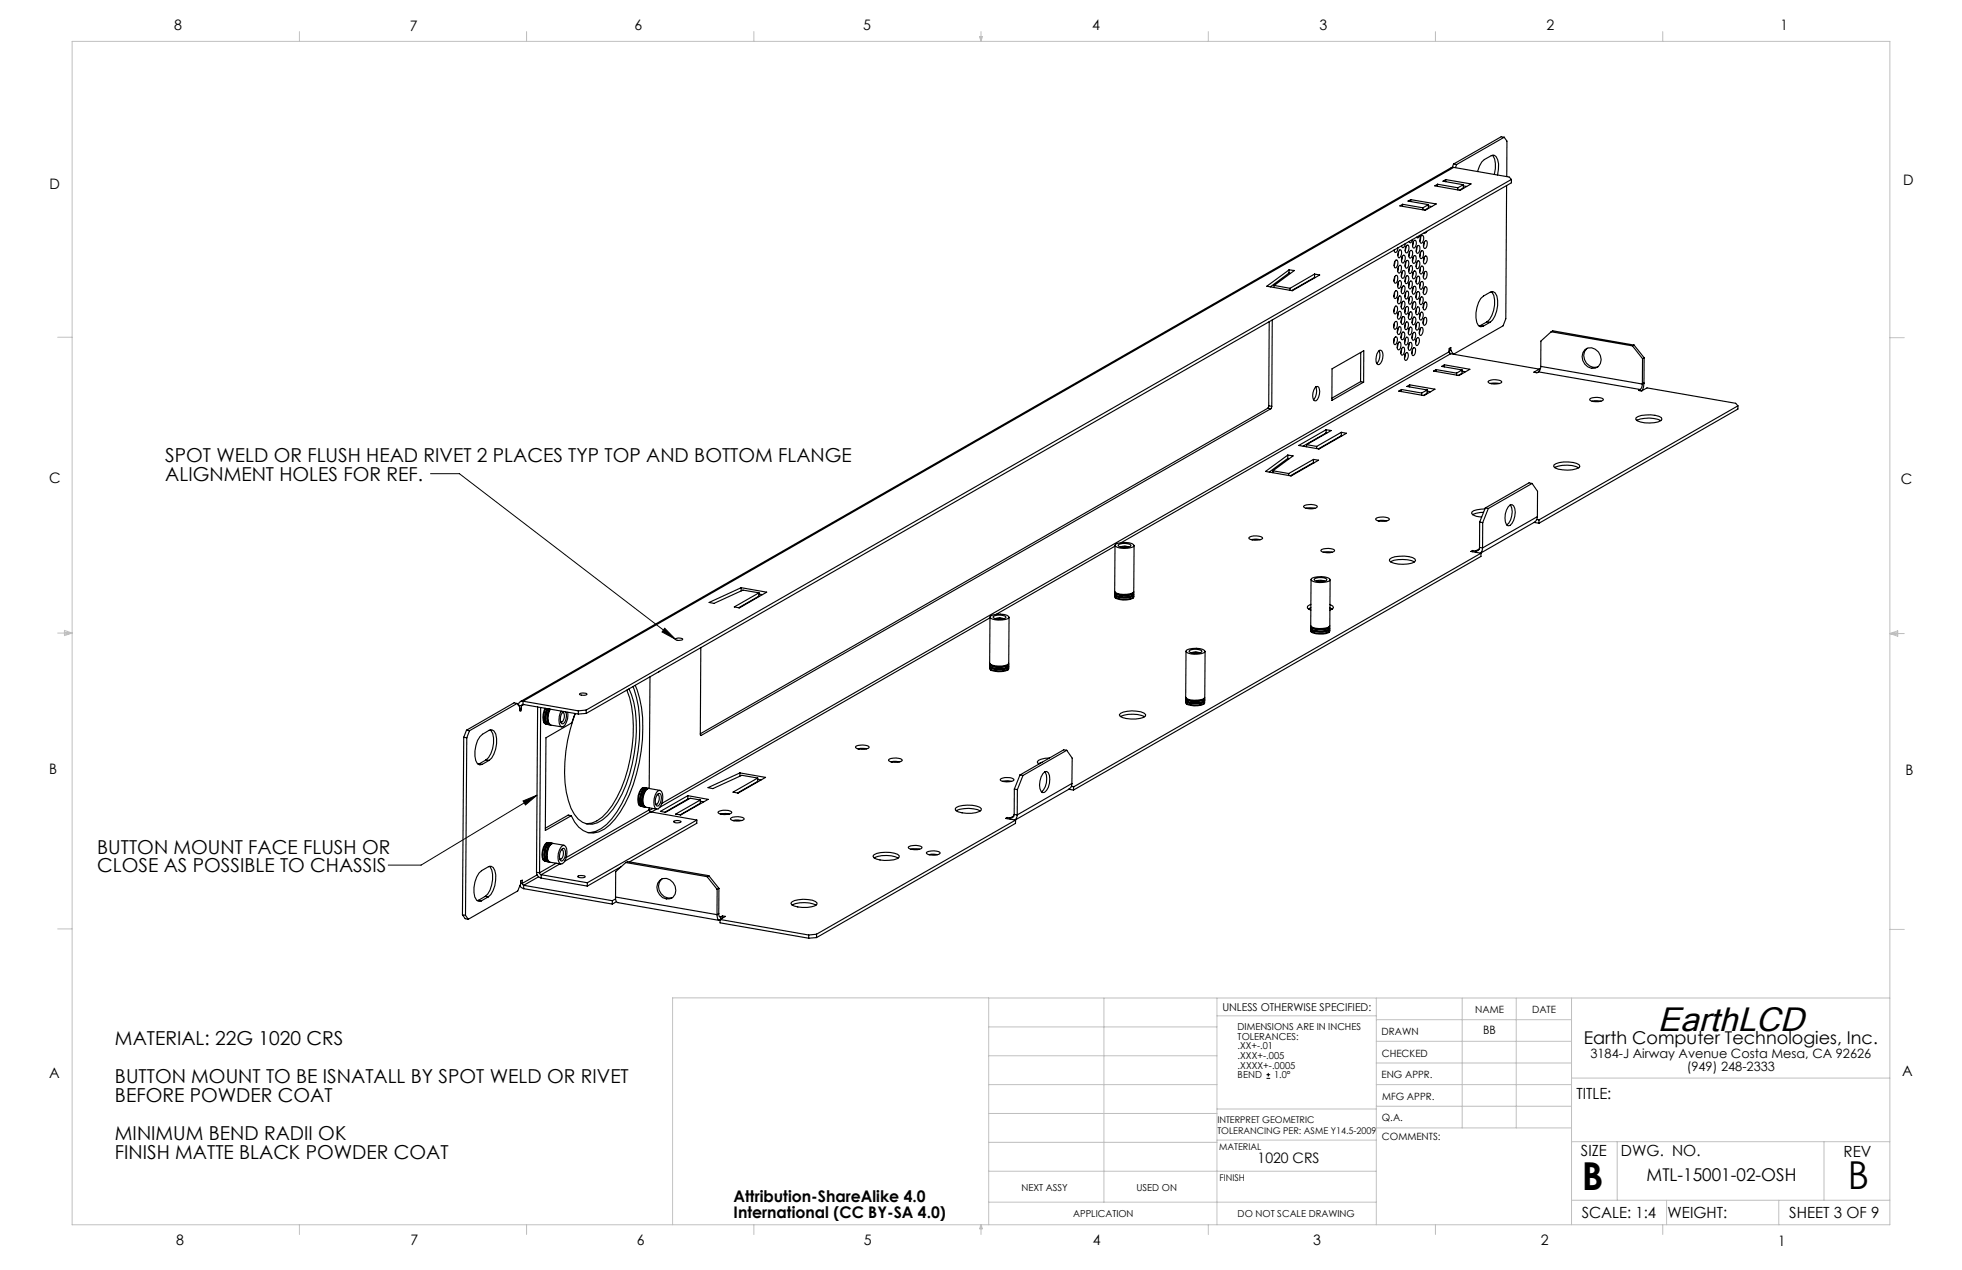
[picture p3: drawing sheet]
<svg xmlns="http://www.w3.org/2000/svg" width="432mm" height="279mm" viewBox="0 0 432 279" stroke-linecap="round" stroke-linejoin="round" font-family="sans-serif">
<path d="M94.8 104.2h6.3l47.5 36.4M146.3 138.2l2.3 2.4-2.9-1.6zM115.1 176.2l3.1-1.3-2.6 2.2zM118.2 174.9l-25.5 15.4h-7.3M278.7 237.2h.8M278.7 236.4h.8M279.1 236v.9" fill="none" stroke="#000" stroke-width=".22"/>
<g fill="none" stroke="#c0c0c0" stroke-width=".22">
<path d="M15.9 9.1h400v260.4h-400zM65.9 6.9v2.2M115.9 6.9v2.2M165.9 6.9v2.2M215.6 8h.6l-.3 1.1zM215.7 8l.2 1.1M215.9 6.9v2.2M216 8l-.1 1.1M265.9 6.9v2.2M315.9 6.9v2.2M365.9 6.9v2.2M12.7 74.2h3.2"/>
<path d="M415.9 74.3h3.2M12.7 139.3h3.2M14.2 139.1l1.7 .2M14.2 138.7l1.7 .6-1.7 .5zM15.9 139.3l-1.7 .3M415.9 139.4h3.2M415.9 139.4l1.8-.6v1.2zM415.9 139.4l1.8 .3M417.7 139.2l-1.8 .2M12.7 204.4h3.2M217.6 219.5h-69.6v50M243 219.6v44.9"/>
<path d="M267.8 219.6v49.9M302.9 219.6v49.9M321.8 219.6v28.5M333.7 219.6v28.5M345.9 219.6v49.9M415.9 204.5h3.2M415.9 219.6h-198.3v49.9M217.6 238.6h50.2M217.6 232.3h50.2M217.6 225.9h50.2M267.8 223.5h35.1M302.9 233.9h43"/>
<path d="M302.9 229.1h43M302.9 224.3h43M302.9 238.6h43M345.9 237.2h70M217.6 257.7h85.3M217.6 251.3h50.2M217.6 245h50.2M267.8 250.8h35.1M267.8 244h35.1M302.9 248.1h43M302.9 243.4h43M345.9 251.2h70"/>
<path d="M355.9 251.2v12.9M401.4 251.2v12.9M65.9 269.5v2.1M115.9 269.5v2.1M165.9 269.5v2.1M215.9 269.5v2.1M215.9 269.5l.3 .8h-.6zM217.6 264.5h85.3M265.9 269.5v2.1M315.9 269.5v2.1M345.9 264.1h70M365.9 269.5v2.1"/>
<path d="M366.8 264.1v5.4M391.5 264.1v5.4"/>
</g>
<path d="M146.3 138.2l2.3 2.4-2.9-1.6zM115.1 176.2l3.1-1.3-2.6 2.2z" fill="#000"/>
<g fill="none" stroke="#000" stroke-width=".25">
<path d="M318.2 39.5l5.5 1-2.4 1.4-5.5-1 .6-.4M318.2 39.5l-.6 .4 4.5 .7M318.2 39.5v.5M319.9 36.1l.7 .1M319.9 36.1l-.3 .7M319.9 36.8l-.5 .1-204.9 117.4M319.9 36.8l-204.8 117.5M319.9 36.8l12.2 2.1 .5 .6M320.6 36.2l-.3 .7M325.2 37.7a4.3 4.3 0 0 1 3.6-3.6 2.79 2.79 0 0 1 1 3.1l-.2 1.3M328.4 34.1a4.8 4.8 0 0 1 .5 4.3M331 30.2l-10.4 6"/>
<path d="M331 30.2l.6 .8v7.8M331 30.2l-.6-.1-10.5 6M332.6 39.5l-203.6 116.7M332.6 39.5v.7l-203.6 116.8M283.7 59.4l-4.9 3.6 5.6 1 6-3.5-1.1-.2M283.7 59.4l1.2 .1-4.5 3.3M283.7 59.4v.7M306.9 55l-.1 .1M307 57.5l-.2 1M307.1 57.4l.3-.2a1.21 1.21 0 0 1-.3 1.7l-.3-.6zM307.7 54.5l-.1 .3a.71 .71 0 0 1-.5 .8l-.3-.6M307.8 58.7l-.2 .9"/>
<path d="M307.8 55.3l-.2 .9M307.9 58.5l.3-.2a1.21 1.21 0 0 1-.3 1.8 1.18 1.18 0 0 1 0-1.6zM307.9 55.1l.3-.1a1.21 1.21 0 0 1-.3 1.7l-.3-.6zM308.6 56.5l-.2 .9M308.6 59.9l-.2 .9M308.7 56.3l.3-.2a1.14 1.14 0 0 1-.3 1.8l-.3-.7zM308.7 44.9l4.5 .8M308.7 44.9v.5M308.8 59.5h.2a1.18 1.18 0 0 1-.4 1.7l-.2-.6 .1-.7zM309.3 53.6l-.4 .9-.3-.1-.1-.3M309.4 57.6l-.2 1M309.4 54.3l-.2 .9"/>
<path d="M309.5 57.5l.3-.2a1.21 1.21 0 0 1-.3 1.7 1.18 1.18 0 0 1 0-1.5zM309.7 53.9h.1a1.16 1.16 0 0 1-.3 1.7l-.2-.3v-.6zM310.2 55.4l-.1 .9M310.2 58.8l-.2 .9M310.3 55.2l.3-.1a1.14 1.14 0 0 1-.3 1.7l-.2-.6zM310.4 58.5l.2-.1a1.21 1.21 0 0 1-.3 1.8l-.2-.3v-.7zM310.5 43.9l5.6 1-2.4 1.3-5.6-.9 .6-.4M310.5 43.9l-.6 .3 4.5 .8M310.5 43.9v.4M310.9 52.7a.7 .7 0 0 1-.6 .7l-.2-.3M311 59.9l-.2 1M311 56.6l-.1 .9"/>
<path d="M311 53.2l-.1 .9M311.1 59.8l.3-.2a1.17 1.17 0 0 1-.3 1.7l-.3-.6zM311.1 53l.4-.2a1.18 1.18 0 0 1-.4 1.8l-.2-.7zM311.3 56.2h.1a1.21 1.21 0 0 1-.3 1.8 1.22 1.22 0 0 1 .2-1.8zM311.8 54.4l-.1 .9M311.8 57.7l-.2 .9M311.9 54.2l.3-.2a1.14 1.14 0 0 1-.3 1.7 1.31 1.31 0 0 1 0-1.5zM312.1 57.4h.1a1.21 1.21 0 0 1-.3 1.7l-.2-.3v-.7zM312.5 51.8l-.4 .5-.4-.1M312.6 58.9l-.1 .9M312.6 55.5l-.1 .9M312.7 52.1l-.2 1"/>
<path d="M312.7 58.7l.3-.2a1.17 1.17 0 0 1-.3 1.8 1.36 1.36 0 0 1 0-1.6zM312.7 52l.2-.2a.97 .97 0 0 1 .5 .9 .97 .97 0 0 1-.7 .8l-.2-.6zM312.9 55.2l.2-.1a1.21 1.21 0 0 1-.4 1.8l-.2-.3v-.7zM313.2 45.7v.5M313.4 53.3l-.1 .9M313.4 56.7l-.1 .9M313.5 59.9l.3-.2a1.18 1.18 0 0 1-.3 1.7l-.3-.6zM313.5 56.5l.4-.2a1.21 1.21 0 0 1-.4 1.8l-.2-.7zM313.5 53.1l.4-.2a1.24 1.24 0 0 1-.4 1.8 1.18 1.18 0 0 1 0-1.6zM314 50.9l-.3 .4-.3-.1M314.4 45l-1.2 .7M314.4 45v.8l-.9 .4"/>
<path d="M314.4 45.3l.7 .1M316.4 40.5l4.5 .8M316.4 40.5v.5M320.9 41.3l-.1 .5M322.1 40.6l-1.2 .7M322.1 40.6v.7l-.9 .5M322.1 40.9l.7 .1M331.6 40.8l-.2 29.3-.6 1.6-10.9 6.2-.6-.8M279.3 70.8l-.1 18.5M280 70.4l-.1 19M280.4 62.8l3.5 .6M280.4 62.8v.5"/>
<path d="M283.7 60.1l-4.1 3M283.7 60.1h.3M283.9 63.4v.5M289.3 60.3l-5.4 3.1M289.3 60.3v.7M289.3 61l-5 2.9M289.3 61l.2 .1M299.5 77.5l-.1 6.5M303.3 77.4l.6-.4a2.21 2.21 0 0 1-.3 3.2h-.3a2.33 2.33 0 0 1 0-2.8zM303.5 77.2a2.72 2.72 0 0 1-.5 2.8M306.8 74.4l-.1 1M306.9 71l-.2 1"/>
<path d="M306.9 64.3l-.1 .9M306.9 67.7l-.2 .9M307 74.3l.3-.2a1.14 1.14 0 0 1-.3 1.7l-.3-.6zM307 60.9l-.2 .9M307 70.9l.3-.2a1.24 1.24 0 0 1-.3 1.8l-.3-.7zM307.2 67.3h.1a1.21 1.21 0 0 1-.3 1.8l-.2-.3v-.7zM307.2 60.6h.2a1.18 1.18 0 0 1-.4 1.7l-.2-.6 .1-.7zM307.2 64h.1a1.14 1.14 0 0 1-.3 1.7 1.29 1.29 0 0 1 .2-1.7zM307.7 75.6l-.2 .9M307.7 68.8l-.1 .9M307.7 72.2l-.2 .9M307.7 65.5l-.1 .9"/>
<path d="M307.8 62.1l-.2 .9M307.8 72l.3-.1a1.18 1.18 0 0 1-.3 1.7l-.3-.6zM307.8 68.7l.3-.2a1.17 1.17 0 0 1-.3 1.7 1.36 1.36 0 0 1 0-1.5zM307.9 75.2h.2a1.21 1.21 0 0 1-.3 1.8 1.22 1.22 0 0 1 .1-1.8zM308 65.1h.2a1.21 1.21 0 0 1-.4 1.8l-.2-.4v-.6zM308 61.7h.2a1.18 1.18 0 0 1-.4 1.8l-.2-.7 .1-.6zM308.5 73.4l-.2 .9M308.5 76.8l-.2 .9M308.5 70l-.2 .9M308.5 63.3l-.1 .8M308.5 66.6l-.1 .9M308.6 73.2l.3-.2a1.14 1.14 0 0 1-.3 1.8 1.31 1.31 0 0 1 0-1.6z"/>
<path d="M308.6 69.8l.3-.2a1.16 1.16 0 0 1-.3 1.8l-.3-.6zM308.6 66.4l.4-.1a1.21 1.21 0 0 1-.4 1.7l-.2-.6zM308.7 76.4h.2a1.21 1.21 0 0 1-.4 1.7l-.2-.3v-.6zM308.8 62.9h.2a1.24 1.24 0 0 1-.4 1.7 1.29 1.29 0 0 1 .2-1.7zM309.2 77.9l-.1 .9M309.3 74.5l-.2 1M309.3 67.8l-.1 .9M309.3 71.2l-.2 .9M309.4 77.8l.3-.3a1.17 1.17 0 0 1-.3 1.8 1.31 1.31 0 0 1 0-1.5zM309.4 61l-.2 .9M309.4 64.4l-.2 .9M309.4 71l.3-.2a1.18 1.18 0 0 1-.3 1.7l-.3-.6z"/>
<path d="M309.4 67.6l.3-.2a1.19 1.19 0 0 1-.3 1.7 1.29 1.29 0 0 1 0-1.5zM309.5 60.9l.3-.3a1.17 1.17 0 0 1-.3 1.8l-.3-.6zM309.5 64.2l.3-.2a1.21 1.21 0 0 1-.4 1.8l-.2-.6zM309.5 74.2h.2a1.21 1.21 0 0 1-.3 1.7 1.22 1.22 0 0 1 .1-1.7zM310.1 72.3l-.1 .9M310.1 75.7l-.2 .9M310.1 65.5l-.1 1M310.1 68.9l-.1 1M310.2 75.5l.3-.2a1.21 1.21 0 0 1-.3 1.8l-.3-.7zM310.2 62.2l-.2 .9M310.2 72.1l.3-.1a1.21 1.21 0 0 1-.3 1.7 1.31 1.31 0 0 1 0-1.6zM310.2 65.4l.4-.2a1.13 1.13 0 0 1-.4 1.7l-.2-.6z"/>
<path d="M310.3 62l.3-.2a1.24 1.24 0 0 1-.3 1.8l-.3-.7zM310.4 68.6h.2a1.18 1.18 0 0 1-.4 1.7l-.2-.6 .1-.7zM310.9 76.8l-.2 1M310.9 73.4l-.2 1M310.9 66.7l-.1 .9M310.9 70.1l-.1 .9M311 76.7l.3-.2a1.24 1.24 0 0 1-.3 1.7 1.36 1.36 0 0 1 0-1.5zM311 63.3l-.2 .9M311 69.9l.2-.2a.97 .97 0 0 1 .4 1 .97 .97 0 0 1-.6 .8l-.2-.7zM311 66.5l.4-.1a1.21 1.21 0 0 1-.4 1.7 1.18 1.18 0 0 1 0-1.6zM311.1 63.1l.3-.1a1.21 1.21 0 0 1-.4 1.7l-.2-.6zM311.1 73.1h.2a1.21 1.21 0 0 1-.3 1.8l-.2-.4v-.6z"/>
<path d="M311.7 71.2l-.1 .9M311.7 74.6l-.2 .9M311.7 64.5l-.1 .9M311.7 67.9l-.1 .9M311.8 74.4l.3-.1a1.21 1.21 0 0 1-.3 1.7l-.3-.6zM311.8 61.1l-.2 .9M311.9 64.3l.3-.2a1.14 1.14 0 0 1-.3 1.8l-.3-.7zM312 70.9h.1a1.24 1.24 0 0 1-.3 1.7 1.19 1.19 0 0 1 .2-1.7zM312 67.5h.2a1.18 1.18 0 0 1-.4 1.8l-.2-.7 .1-.7zM312 60.8l.2-.1a1.24 1.24 0 0 1-.3 1.8l-.3-.6 .1-.7zM312.5 69l-.1 .9M312.5 72.4l-.2 .9"/>
<path d="M312.6 65.7l-.2 .9M312.6 62.3l-.2 .9M312.6 68.9l.3-.2a1.17 1.17 0 0 1-.3 1.7l-.2-.6zM312.6 72.2l.3-.2a1.21 1.21 0 0 1-.3 1.8l-.3-.6zM312.7 62.1l.3-.2a1.18 1.18 0 0 1-.3 1.7l-.3-.6zM312.8 65.3h.2a1.21 1.21 0 0 1-.3 1.7 1.22 1.22 0 0 1 .1-1.7zM313.3 70.2l-.1 .9M313.4 63.4l-.2 .9M313.4 66.8l-.2 .9M313.4 60l-.2 1M313.4 70l.4-.2a1.24 1.24 0 0 1-.4 1.8l-.2-.7zM313.5 63.3l.2-.2a.98 .98 0 0 1-.2 1.7 1.31 1.31 0 0 1 0-1.5z"/>
<path d="M313.6 66.5l.2-.1a1.21 1.21 0 0 1-.4 1.8l-.2-.3v-.7zM318.9 77.4l.4 .4M318.9 77l.4 .1M318.9 77.4l.3 .4M318.9 77.4l-173.2 99.3M319.3 77.8l19.5 3.4M319.3 77.8l-72.5 41.6M319.3 77.1v-.7l-.4 .3v.7M325.8 71.6l.6 .2M325.8 71.6l-.3 .2M327.3 70.8l.6 .1M327.3 70.8l-1.5 .8"/>
<path d="M327.9 70.9a6.1 6.1 0 0 0 1.5-5.8l-.4-.7-.5-.3a4.4 4.4 0 0 0-3.5 3.5 5.1 5.1 0 0 0 .4 4l.5 .3 .5-.1M327.9 70.9l-1.5 .9M328.2 64.2a5 5 0 0 1 .1 5.2l-.5 .9-.5 .5M341.4 73l-2.3 2v5.6M341.4 73l17.9 3.1M341.4 73l.3-.2 17.9 3.1M348.8 76.9a2.4 2.4 0 0 1 2.8 .3 2.4 2.4 0 0 1 .6 2.8 2.09 2.09 0 0 1-2.2 1 2.09 2.09 0 0 1-1.7-1.7l-.1-.9 .2-.8zM349.3 76.6a2.46 2.46 0 0 0-.4 3 2.46 2.46 0 0 0 2.7 1.1M359.3 76.1l2.2 2.8M359.6 75.9l-.3 .2M359.6 75.9l2.2 2.8M361.5 78.9v5.6"/>
<path d="M361.8 78.7l-.3 .2M361.8 78.7v5.6M279 89.8l.7 .1M279 89.8l-124.9 71.6M279.2 89.3l-.2 .5M279.2 89.3l.7 .1M279.7 89.9l-125.4 71.9M279.9 89.4l-.2 .5M287.5 97.8l2.3 .4M287.5 97.8v.5M289.6 85.1a2.94 2.94 0 0 1-.5 2.8M289.7 85.1l.3-.1a2.3 2.3 0 0 1-.3 3.2h-.3a1.81 1.81 0 0 1-.3-2.4z"/>
<path d="M289.8 98.2v.5M291.9 94.5l-6.1 3.5 4.5 .8 6-3.5-1.1-.2M291.9 94.5l1.1 .2-5.5 3.1M291.9 94.5v.8M291.9 95.3l-5.1 2.8M291.9 95.3h.1M293.2 81.1l6.9-3.9v6.9l-7 4zM295.2 95.1l-5.4 3.1M295.2 95.1v.7M295.2 95.8l-5 2.9M295.2 95.8h.1M299.4 84l.7 .1"/>
<path d="M299.4 84l-6.3 3.6M308.4 85.7l4.5 .8M308.4 85.7v.4M310.2 84.7l5.6 .9-2.4 1.4-5.6-1 .6-.3M310.2 84.7l-.6 .3 4.5 .8M310.2 84.7v.4M312.9 86.5v.4M314.1 85.8l-1.2 .7M314.1 85.8v.7l-.8 .5M314.1 86l.8 .2M316.1 81.3l4.5 .8M316.1 81.3v.4"/>
<path d="M317.9 80.3l5.6 .9-2.4 1.4-5.6-1 .6-.3M317.9 80.3l-.6 .3 4.5 .8M317.9 80.3v.4M320.6 82.1v.4M321.8 81.4l-1.2 .7M321.8 81.4v.7l-.9 .5M321.8 81.7l.7 .1M327.5 84a2.81 2.81 0 0 1 2.9-.1l.1 .2a3 3 0 0 1-2.9 0zM328 84.4h2M338.6 81.8l22.4 3.9M338.8 81.2l-1.2 .7 .6 .1 .4-.2M338.8 81.2v.5"/>
<path d="M339.1 80.6l-.2 .8-.3 .4M339.1 80.6l22.4 3.9M349.8 87.8a3 3 0 0 1 3 0l.1 .1a2.86 2.86 0 0 1-3 .1zM350.4 88.3h2M360 91.9a6.4 6.4 0 0 1 5.6 0l.2 .3a2.93 2.93 0 0 1-2.8 .9 4.2 4.2 0 0 1-3-.8zM360.2 92.5a6.8 6.8 0 0 1 5.3 0M361 85.7l-.4 .2 .7 .1 1.2-.7 19.5 3.4 .5 .6M361 85.7v.3M361.5 84.5l-.2 .7-.3 .5M361.8 84.3l-.1 1-.3 .7M361.8 84.3l-.3 .2M382.5 89.3l-43.8 25.1"/>
<path d="M382.5 89.3v.7l-43.8 25.1M245.4 119.9a4.2 4.2 0 0 1 4.1-.1l.1 .3a4.1 4.1 0 0 1-4.1 .1zM245.4 120l-.1 10.1a3.6 3.6 0 0 0 4 .4l.2-.3 .1-10.2M246.1 119.9a2.49 2.49 0 0 1 2.8 .2 2.51 2.51 0 0 1-2.8-.2zM275 118.1a3.4 3.4 0 0 1 2.8 .2l.1 .1a3.1 3.1 0 0 1-3 .1zM275.4 118.7l1.1-.1 .9 .1M280.1 103.6l3.5 .6M280.1 103.6v.4M283.4 100.1l-4.9 3.6 5.7 1 6-3.5-1.1-.1M283.4 100.1l1.2 .2-4.5 3.3M283.4 100.1v.8M283.4 100.9l-4.1 3"/>
<path d="M283.4 100.9h.4M283.6 104.2v.4M286.9 111.4a3.1 3.1 0 0 1 3-.1v.2a2.77 2.77 0 0 1-3 .1zM287.4 111.8h2M289.1 101.1l-5.5 3.1M289.1 101.1v.7M289.1 101.8l-5.1 2.9M289.1 101.8h.1M302.9 114l1.5-.3a1.28 1.28 0 0 1 1.4 .6 2.86 2.86 0 0 1-3 0zM303.3 114.6h2M325.6 114.9l.7 .1M325.6 114.9v5.5"/>
<path d="M326.3 115v5.5M326.5 112.7l-1.7 .2-.7 .3M326.8 112a4.5 4.5 0 0 0-2.9 .7v.3a3.1 3.1 0 0 0 2.2 .8M326.9 111.8l-1.3 3.1M326.9 111.8l.7 .1M327.6 111.9l-1.3 3.1M331.9 111.5l.5-.4 .4-.1a2.29 2.29 0 0 1 .6 2.6 2.08 2.08 0 0 1-1.5 2.1 2.38 2.38 0 0 1-.6-2.6zM332.4 111.1a3.8 3.8 0 0 1-.8 4.4M337.2 106.4l-9.6 5.5M337.2 106.4l1.2 1.7-.1 5.6M337.2 106.4l-.7-.2-9.6 5.6M337.6 114.9l1.1 .2"/>
<path d="M338.2 114.3l.5 .1M338.3 113.7l-.2 .8-.4 .4-101.4 58.2M338.3 113.7l-12 6.8M338.7 114.4v.7M342 102.3a6 6 0 0 1 5.5-.1l.2 .4a3.2 3.2 0 0 1-2.7 .8 4 4 0 0 1-3.1-.7zM342.2 102.9a6.7 6.7 0 0 1 5.3 0M163.1 129.3l-7 3.2 1 .3 6.4-3 3.5 .6M163.1 129.3l5.6 1-6 3.4-1.1-.2 5.4-3.1M163.1 129.3v.7M167 130.4v.8l-4.4 2.5M167 130.7l.8 .1M217.9 135.7a4.1 4.1 0 0 1 4.1-.1l.1 .3a4.2 4.2 0 0 1-4.1 .1z"/>
<path d="M217.9 135.7l-.1 10.2a3.6 3.6 0 0 0 4 .3l.2-.2 .1-10.2M217.9 135.9l-72.7 41.7M218.5 135.7a2.49 2.49 0 0 1 2.9 .1 2.49 2.49 0 0 1-2.9-.1zM219.1 136.1l1-.2 .8 .2M245.3 130.3v.3a3.7 3.7 0 0 0 4 .4l.2-.3v-.3M245.3 130.8v.4a3.7 3.7 0 0 0 4 .3l.2-.3v-.4M245.3 131.2v.1a1.81 1.81 0 0 0 1.9 .7 2.8 2.8 0 0 0 2.3-.6v-.2M245.4 130.2v.3a4.1 4.1 0 0 0 4.1-.1v-.2M245.4 130.7l-.1 .1a1.87 1.87 0 0 0 1.9 .7 2.99 2.99 0 0 0 2.3-.6v-.2M245.4 120.2l-26.1 14.9M245.4 130.3a3.6 3.6 0 0 0 4 .1M245.4 130.8a3.6 3.6 0 0 0 3.8 .4l.2-.4"/>
<path d="M245.5 131.4v.2M246.6 120.3l.6-.1 1.2 .1M249.3 131.4v.3M288.5 137.8v.5a4.6 4.6 0 0 0 3.9 .2l.3-.3v-.3M288.5 138.3v.3a1.83 1.83 0 0 0 1.8 .7 2.63 2.63 0 0 0 2.4-.6v-.3M288.5 138.7v.1a1.74 1.74 0 0 0 1.8 .7 2.67 2.67 0 0 0 2.4-.6l-.1-.2M288.5 137.7v.3a4.6 4.6 0 0 0 3.9 .1l.2-.3M288.5 138.3a1.74 1.74 0 0 0 1.8 .7 2.84 2.84 0 0 0 2.3-.6v-.1M288.5 133l-.7 .4-.1 .3 .8 .5M288.5 133.7l-.6 .2M288.5 127.5v10.1a3.4 3.4 0 0 0 3.4 .5l.5-.1 .3-.3v-10.2M288.6 137.8a3.5 3.5 0 0 0 3.9 .1h.1"/>
<path d="M288.6 138.3a1.61 1.61 0 0 0 1.8 .7 2.3 2.3 0 0 0 2.2-.6M288.7 139v.1M288.8 127.2a4.9 4.9 0 0 1 3.8 .1l.1 .3a3.3 3.3 0 0 1-3.1 .5l-1-.4-.1-.3zM289.2 127.5l.5-.3 1.1-.1a1.2 1.2 0 0 1 1.2 .5 2.44 2.44 0 0 1-2.8-.1zM289.7 127.8l.6-.1 1.2 .1M290.7 121.1a3.1 3.1 0 0 1 3-.1v.2a2.77 2.77 0 0 1-2.9 0zM291.2 121.5h2M292.5 139v.1M292.5 139.1l-.1 .1M292.7 133.7l.5 .3M292.7 133l.6 .3 .2 .4-.2 .3-.6 .2M305.8 123a6.1 6.1 0 0 1 5.6 0l.1 .3a2.93 2.93 0 0 1-2.7 .8 4.2 4.2 0 0 1-3-.7z"/>
<path d="M306 123.6a6.8 6.8 0 0 1 5.3 0M324.1 121.1l.6 .1M324.1 121.1l-.4 .2 2.2 .4v.7l-89.6 51.4M324.1 121.1v.3M324.7 121.2v.3M325.6 120.8l-.9 .4M325.6 120.4a.71 .71 0 0 1-.9 .8M325.6 120.4l.7 .1M326.3 120.5l-.1 .7-.4 .5M113.8 154.8l.6 .8 .1 .9 .3-.5M113.8 154.8l-10.5 6M113.8 154.8l-.7-.2-10.4 6.1"/>
<path d="M114.4 155.9l.4 .1M114.8 155.3v.7M115.1 154.3a.86 .86 0 0 0-1 .9l.7 .1M115.1 155h-.2l-.1 .3M115.1 154.3l12.2 2.1M115.1 154.3v.7M115.1 155l12.2 2.1M115.3 155l-.5 .3M118.3 155.5l-.2 36.4M119 155.6l-.3 36.4M119.7 159l.2 .1M119.9 159.1h.1"/>
<path d="M120 155.8a3.8 3.8 0 0 0-.2 3.3l.4 .2M120.2 155.9a3.8 3.8 0 0 0-.3 3.2l.7 .3M120.4 155.9a3.8 3.8 0 0 0-.2 3.2l.5 .3M120.5 155.9a3.1 3.1 0 0 0 0 3.3M120.7 155.9a3.9 3.9 0 0 0-.3 3.3l.7 .3M120.9 156a3.8 3.8 0 0 0-.2 3.2l.4 .3M121 156a2.88 2.88 0 0 0 0 3.3M121.1 156a3.7 3.7 0 0 0-.2 3.2l.3 .3 2.4 .4M123.5 156.5a3.7 3.7 0 0 0-.2 3.2l.3 .2a1.81 1.81 0 0 0 1.3-1.8l.1-1.4M123.8 156.8l.1-.1a1.39 1.39 0 0 1-.4 2.2l-.1-.1M124 156.5a2.06 2.06 0 0 0-.3 2.7 1.14 1.14 0 0 0 .9-1.2 1.59 1.59 0 0 0-.1-1.4M126.5 157l-.7 2-5.6 3.3-.2 20.4 5.7-3.2"/>
<path d="M127.3 156.4v.7M127.5 152.7a1.49 1.49 0 0 1 1.7 .1 1.49 1.49 0 0 1-1.7-.1zM129 156.2l-1.7 .2M129 156.2v.8M129 157l-1.7 .1M138 151.8a26.3 26.3 0 0 1 .7 15 26.1 26.1 0 0 1-5 11.8 6.1 6.1 0 0 1-4.7 2.6M138.4 151.6a22.4 22.4 0 0 1 1.5 11.7 31 31 0 0 1-5 14.7 7.4 7.4 0 0 1-4.5 3.3 4.1 4.1 0 0 1-4-2.2 19.7 19.7 0 0 1-2.1-11.4 35.3 35.3 0 0 1 2.3-10.7M139.3 151.1a30.2 30.2 0 0 1 .7 16.5 27.4 27.4 0 0 1-6.5 13.8 5.5 5.5 0 0 1-4.2 1.8M139.8 150.8a28.8 28.8 0 0 1 .9 16.9 27.4 27.4 0 0 1-6.5 13.8 4.9 4.9 0 0 1-5.8 1.2l-1-.7-.9-1.1-.8-1.4M143.1 148.9l-.2 24.6M145.2 147.7l-.3 .1M148.6 140.6a1.42 1.42 0 0 1 1.6 .1 1.29 1.29 0 0 1-1.6-.1z"/>
<path d="M154.2 142.5l-.1 19.1 .2 .2M217.8 146.1v.3a3.5 3.5 0 0 0 4 .3l.2-.2v-.4M217.8 146.6v.3a3.7 3.7 0 0 0 4 .3l.2-.2v-.4M217.8 147l.1 .3a4.2 4.2 0 0 0 4.1-.1v-.2M217.8 146a1.78 1.78 0 0 0 1.9 .8 2.99 2.99 0 0 0 2.3-.6v-.2M217.8 146.5a1.74 1.74 0 0 0 1.9 .7 2.67 2.67 0 0 0 2.3-.5v-.2M217.9 146.1a3.6 3.6 0 0 0 4 .1v-.1M217.9 146.6a3.6 3.6 0 0 0 4 .1v-.1M218 147.2v.2M221.8 147.2v.2M246.6 157a6.6 6.6 0 0 1 5.2-.1l.3 .3v.3a6.1 6.1 0 0 1-5.6 .1l-.2-.3zM246.6 157.7a6.7 6.7 0 0 1 5.3 0"/>
<path d="M260.9 153.6l.1 .5a3.9 3.9 0 0 0 4.1-.1v-.4M260.9 154.1v.3a3.7 3.7 0 0 0 4 .4l.2-.3v-.4M260.9 154v.1a1.74 1.74 0 0 0 1.9 .7 2.09 2.09 0 0 0 2.3-.7M260.9 154.5l.1 .3a4.6 4.6 0 0 0 3.9 .1l.2-.4M261 153.5v.3a4.6 4.6 0 0 0 3.9 .1l.2-.4M261 143.3l-.1 10.1a1.83 1.83 0 0 0 1.9 .7 2.63 2.63 0 0 0 2.3-.7l.1-10.1M261.1 153.6a3.2 3.2 0 0 0 3.2 .5l.7-.5M261.1 154.1a3.6 3.6 0 0 0 3.7 .3l.2-.3M261.2 154.7v.2M261.3 142.9a4.7 4.7 0 0 1 3.8 .2l.1 .3a4.2 4.2 0 0 1-4.1 .1l-.1-.3zM261.7 143.2l.5-.3 1-.1a1.2 1.2 0 0 1 1.3 .5 2.67 2.67 0 0 1-2.8 .1zM262.2 143.6l1-.2 .8 .3"/>
<path d="M264.9 154.7v.2M102.1 162.2l.6 .1M102.1 162.2l-.3 39.1M102.7 160.7l.6 .1M102.7 160.7l-.6 1.5M102.7 162.3l-.3 39.1M103.3 160.8l-.6 1.5M105.4 168.1l.7 .1M105.4 168.1h-.2M107 167.2l.6 .1M107 167.2l-1.6 .9M107.6 167.3a5.6 5.6 0 0 0 1.1-6.5l-.5-.3a4.6 4.6 0 0 0-3.7 4.7l.2 2.1 .4 .7 .5 .3 .5-.1"/>
<path d="M107.6 167.3l-1.5 .9M107.9 160.6a5 5 0 0 1 .1 5.2l-.5 .9-.5 .5M125.7 179.5l-.6-.2-5.1 2.9M140.6 177l.2 .1M140.8 177.1h.1M141.5 173.4l-.3 .1M141.9 173.3l-.1-.1a1.88 1.88 0 0 0-1.4 1.9 2.12 2.12 0 0 0 .6 2.3h.1M142 173.5a2.92 2.92 0 0 0-.6 3.8M142.2 173.4l-.3-.1a1.96 1.96 0 0 0-1.3 1.8 2.01 2.01 0 0 0 .6 2.3l.3 .1M142.3 173.4h-.1a1.72 1.72 0 0 0-1.3 1.8 1.93 1.93 0 0 0 .5 2.2l.2 .1M142.5 173.5a2.86 2.86 0 0 0-.6 3.9M142.7 173.4h-.3a1.74 1.74 0 0 0-1.3 1.8 2.04 2.04 0 0 0 .6 2.3l.3 .1"/>
<path d="M142.8 173.5l-.1-.1a1.92 1.92 0 0 0-1.3 1.9 2.09 2.09 0 0 0 .5 2.3h.2M142.8 178.2l.4 .4M142.8 178.2l-18.2 10.5M142.9 177.7l-.1 .5M143.2 178.6l10.2 1.8M143.2 178.6l-18.9 10.9M143.7 177.9l-.8 .4M144.5 174.3l.4-.3 .4-.1a2.09 2.09 0 0 1 .5 2.3 1.92 1.92 0 0 1-1.3 1.8 2.09 2.09 0 0 1-.5-2.3zM144.5 178l-1.1 .6M144.6 174.8h.2a1.43 1.43 0 0 1-.4 2.2l-.1-.1M144.9 174.6h.2a1.24 1.24 0 0 1 .4 1.5 1.23 1.23 0 0 1-.9 1.2 2.07 2.07 0 0 1 .3-2.7zM145.2 173.9l-2.4-.4a1.96 1.96 0 0 0-1.2 1.8 2.01 2.01 0 0 0 .5 2.3l2.4 .4"/>
<path d="M151.4 175l4.5 .9-6.1 3.4-1.1-.2 5.4-3.1M151.4 175l-6.1 3.5 1.2 .2 5.4-3.1 2.2 .4M151.4 175v.8M151.4 175.8l-5.1 2.9M151.4 175.8h.1M154.1 176v.7l-4.4 2.6M154.1 176.3l.8 .1M154.2 161.8h.1M158 178.7a2.86 2.86 0 0 1 3-.1v.2a3 3 0 0 1-2.9 .1zM158.5 179.1l1.2-.1 .8 .1M162.8 170l-7 3.3 1.1 .2 6.4-2.9 3.5 .6M162.8 170l5.7 1-6 3.5-1.2-.2 5.5-3.1"/>
<path d="M162.8 170v.7M166.8 171.2v.7l-4.5 2.5M166.8 171.5l.7 .1M188.4 164.1l1.5-.2a1.16 1.16 0 0 1 1.4 .5 2.77 2.77 0 0 1-3 .1zM188.8 164.7h1.9M195.5 167.2a3 3 0 0 1 3-.1l.1 .2a2.86 2.86 0 0 1-3 .1zM196.1 167.6h1.9M210.4 177.7a7 7 0 0 1 5.2-.1l.4 .3-.1 .4a6.1 6.1 0 0 1-5.5 0l-.2-.3zM210.5 178.4a6.7 6.7 0 0 1 5.3 0M220.1 171.5a2.77 2.77 0 0 1 3-.1l.1 .2a3.1 3.1 0 0 1-3 .1zM220.7 171.9l1.1-.1 .8 .1M221.7 179.8l.6 .2"/>
<path d="M221.7 179.8l-.4 .3 2.2 .3M221.7 179.8v.3M222.3 180v.2M223.1 179.5l-.8 .5M223.2 179.2a.74 .74 0 0 1-.9 .8M223.2 179.2l.7 .1M223.2 173.6l.7 .1M223.2 173.6v5.6M223.9 179.3l-.2 .6-.3 .5M223.9 173.7v5.6M224.5 170.5l-1.3 3.1M224.5 170.5l.6 .1"/>
<path d="M225.1 170.6l-1.2 3.1M229.2 174.2h.1M229.3 167.7l-.8 .3M229.5 170.2l.4-.4 .5-.1a2.38 2.38 0 0 1 .6 2.6 2.08 2.08 0 0 1-1.5 2.1 2.29 2.29 0 0 1-.6-2.6zM230 169.8a3.8 3.8 0 0 1-.8 4.4M230.9 166.8a3 3 0 0 0-2.6 .8l.3 .5M234.8 165.1l-9.7 5.5M234.8 165.1l1.2 1.7-.1 5.6M234.8 165.1l-.7-.1-9.6 5.5M235.2 173.6l1.1 .2M235.2 173.6l-11.8 6.8M235.8 173l.5 .1"/>
<path d="M235.9 172.4l-.1 .6-.6 .6M235.9 172.4l-12 6.9M236.3 173.1v.7M105.3 198.1l.6 .1M105.3 198.1l-.3 .1M106.8 197.2l.7 .1M106.8 197.2l-1.5 .9M107.5 197.3a5.6 5.6 0 0 0 1-6.4l-.4-.3a4.6 4.6 0 0 0-3.8 4.6l.2 2.1 .4 .7 .5 .3 .5-.1M107.5 197.3l-1.6 .9M107.7 190.6a5.2 5.2 0 0 1 .1 5.2l-.4 .9-.6 .5M114.4 194.8l.3 .4 .6 .3M114.6 194.3h.3"/>
<path d="M114.9 194.3l.4 .5M114.9 194.3v-.7l-.3 .2v.7l-.7 1.5-10.9 6.2M115.3 194.8l19.5 3.4M115.3 194.8v.7M115.3 195.5l19.5 3.4M118.1 191.9a1.4 1.4 0 0 0 1 1.3M118.1 191.9l.6 .1M118.2 192.5l-3.3 1.8M118.5 192.9l-3.2 1.9M118.7 192l.4 .4M119.1 192.4l10.2 1.8M119.1 193.2l10.2 1.7"/>
<path d="M119.1 192.4v.8M119.5 189.1l.2 .1M119.7 189.2h.1M120.1 185.5h.3M120.4 185.5h.1M120.8 185.4l-.1-.1a1.72 1.72 0 0 0-1.3 1.9 1.8 1.8 0 0 0 .7 2.3M120.9 185.5a2.98 2.98 0 0 0-.6 3.9M121.1 185.4h-.3a1.81 1.81 0 0 0-1.3 1.8 2.01 2.01 0 0 0 .6 2.3h.3M121.2 185.5h-.1a1.72 1.72 0 0 0-1.3 1.8 1.96 1.96 0 0 0 .7 2.3M121.4 185.6a2.96 2.96 0 0 0-.6 3.9M121.6 185.5h-.3a1.96 1.96 0 0 0-1.3 1.8 2.01 2.01 0 0 0 .6 2.3l.3 .1M121.7 185.5h-.1a1.81 1.81 0 0 0-1.3 1.9 2.09 2.09 0 0 0 .5 2.3h.2"/>
<path d="M122.4 189.9l-3.7 2.1M123.3 190l-4.2 2.4M123.4 186.4l.4-.4h.4a2.02 2.02 0 0 1 .5 2.3 1.72 1.72 0 0 1-1.3 1.8 2.38 2.38 0 0 1-.3-3.1zM123.5 186.9l.6-.3a1.94 1.94 0 0 1-.6 2.8 2.02 2.02 0 0 1 0-2.5zM123.5 186.9h.2a1.42 1.42 0 0 1-.4 2.1h-.1M124.1 185.9l-2.3-.3a1.74 1.74 0 0 0-1.3 1.8 1.97 1.97 0 0 0 .5 2.3l2.4 .4M127.2 192.7h1.2l.4 .2a1.49 1.49 0 0 1-1.7-.1zM129.3 194.2v.7M134.8 198.2v.7M135.5 197.3l.1 .9 .4 .4 22.3 3.9M135.5 197.8l-.7 .4M135.5 197.3l22.3 3.9"/>
<path d="M135.7 198.4l-.9 .5M136.7 190.6l-7.4 4.3M137.7 189.8l-2.2 2v5.5M137.7 189.8l17.9 3.1M137.7 189.8l.4-.3 17.9 3.2M145.2 193.7a2.32 2.32 0 0 1 2.5 0 2.32 2.32 0 0 1 1 2.2 1.9 1.9 0 0 1-1.4 1.9 1.9 1.9 0 0 1-2.1-.9 2.34 2.34 0 0 1 0-3.2zM145.7 193.4a2.47 2.47 0 0 0-.4 2.9 2.47 2.47 0 0 0 2.7 1.2M148.2 180.7a1.49 1.49 0 0 1 1.7 .1 1.34 1.34 0 0 1-1.7-.1zM153.4 180.4l-24.1 13.8M153.4 180.4v.7l-14.9 8.5M155.6 192.9l2.2 2.8M156 192.7l-.4 .2"/>
<path d="M156 192.7l2.2 2.7M157.8 195.7v5.5M158.2 195.4l-.4 .3M158.2 195.4v5.6M160.8 180.1a3 3 0 0 1 2.9-.1l.1 .2a2.86 2.86 0 0 1-3 .1zM161.3 180.5h2M174.3 198.4a6.5 6.5 0 0 1 5.2-.1l.3 .3v.4a6 6 0 0 1-5.6 0l-.1-.3zM174.3 199.1a6.7 6.7 0 0 1 5.3 0M192.4 188a7 7 0 0 1 5.2 0l.3 .3v.3a6.1 6.1 0 0 1-5.6 .1l-.2-.4zM192.4 188.7a6.7 6.7 0 0 1 5.3 .1M199.9 186.4a3.1 3.1 0 0 1 3-.1v.2a2.77 2.77 0 0 1-2.9 .1zM200.4 186.8h2"/>
<path d="M203.9 187.6a3.1 3.1 0 0 1 3-.1v.2a2.77 2.77 0 0 1-3 .1zM204.4 188h2M223.5 180.4l-43.8 25.1M223.5 180.4v.8l-43.8 25.1M101.8 201.3l.6 .1M101.8 201.3l.6 .8 .6 .1M102.4 201.4l.6 .8M157.8 201.2l.2 1.1 .5 .2M158.2 201a.44 .44 0 0 0 0 .5 .44 .44 0 0 0 .4 .2M158.2 201l-.4 .2M158.3 201.6l.3 .1M158.5 202.3l19.5 3.4"/>
<path d="M158.5 202.3v.7l19.5 3.4M158.6 201.7v.5M159 201.5l.7 .1-1.2 .7M159 201.5l-.4 .2M159 201.5v.5M178 205.7v.7M179.7 205.5l-1.7 .2M179.7 205.5v.8M179.7 206.3l-1.7 .1"/>
</g>
<g font-size="8.5">
<text x="348.1" y="261.8">B</text>
<text x="406.7" y="261.6">B</text>
</g>
<text font-size="7.3" x="364.9" y="226.7">EarthLCD</text>
<g font-size="4.2">
<text x="36.4" y="101.6">SPOT WELD OR FLUSH HEAD RIVET 2 PLACES TYP TOP AND BOTTOM FLANGE</text>
<text x="36.4" y="105.8">ALIGNMENT HOLES FOR REF.</text>
<text x="21.4" y="187.8">BUTTON MOUNT FACE FLUSH OR</text>
<text x="21.4" y="191.9">CLOSE AS POSSIBLE TO CHASSIS</text>
<text x="25.3" y="230">MATERIAL: 22G 1020 CRS</text>
<text x="25.3" y="238.3">BUTTON MOUNT TO BE ISNATALL BY SPOT WELD OR RIVET</text>
<text x="25.3" y="242.5">BEFORE POWDER COAT</text>
<text x="25.3" y="250.8">MINIMUM BEND RADII OK</text>
<text x="25.3" y="255">FINISH MATTE BLACK POWDER COAT</text>
</g>
<g font-size="3.9">
<text x="348.6" y="229.7">Earth Computer Technologies, Inc.</text>
<text x="362.4" y="259.7">MTL-15001-02-OSH</text>
</g>
<g font-size="3.5">
<text x="161.5" y="264.4">Attribution-ShareAlike 4.0</text>
<text x="161.5" y="268">International (CC BY-SA 4.0)</text>
</g>
<g font-size="3.4">
<text x="346.9" y="241.8">TITLE:</text>
<text x="347.9" y="254.3">SIZE</text>
<text x="356.7" y="254.4">DWG. NO.</text>
<text x="405.7" y="254.5">REV</text>
<text x="348.1" y="267.9">SCALE: 1:4</text>
<text x="367" y="268">WEIGHT:</text>
<text x="393.8" y="267.9">SHEET 3 OF 9</text>
</g>
<g font-size="3.2">
<text x="38.3" y="6.7">8</text>
<text x="90.2" y="6.7">7</text>
<text x="139.7" y="6.5">6</text>
<text x="190" y="6.5">5</text>
<text x="240.4" y="6.5">4</text>
<text x="290.4" y="6.7">3</text>
<text x="340.4" y="6.5">2</text>
<text x="391.9" y="6.7">1</text>
<text x="10.9" y="41.6">D</text>
<text x="418.9" y="40.7">D</text>
<text x="10.9" y="106.3">C</text>
<text x="418.4" y="106.4">C</text>
<text x="10.8" y="170.2">B</text>
<text x="419.4" y="170.6">B</text>
<text x="10.8" y="237.2">A</text>
<text x="418.6" y="236.8">A</text>
<text x="276.8" y="256">1020 CRS</text>
<text x="38.8" y="273.8">8</text>
<text x="90.4" y="273.8">7</text>
<text x="140.2" y="273.8">6</text>
<text x="190.1" y="273.9">5</text>
<text x="240.5" y="273.8">4</text>
<text x="289" y="273.9">3</text>
<text x="339.1" y="273.8">2</text>
<text x="391.4" y="274.1">1</text>
</g>
<g font-size="2.8">
<text x="350" y="232.7">3184-J Airway Avenue Costa Mesa, CA 92626</text>
<text x="371.2" y="235.6">(949) 248-2333</text>
</g>
<text font-size="2.5" x="326.4" y="227.6">BB</text>
<text font-size="2.4" x="269" y="222.4">UNLESS OTHERWISE SPECIFIED:</text>
<g font-size="2.2">
<text x="304.1" y="227.7">DRAWN</text>
<text x="324.7" y="222.9">NAME</text>
<text x="337.2" y="222.9">DATE</text>
<text x="304.1" y="232.6">CHECKED</text>
<text x="304" y="237.2">ENG APPR.</text>
<text x="304.2" y="241.9">MFG APPR.</text>
<text x="304.1" y="246.7">Q.A.</text>
<text x="304.1" y="250.9">COMMENTS:</text>
</g>
<g font-size="2.1">
<text x="272.4" y="226.6">DIMENSIONS ARE IN INCHES</text>
<text x="272.4" y="228.8">TOLERANCES:</text>
<text x="272.4" y="230.9">.XX+-.01</text>
<text x="272.4" y="233">.XXX+-.005</text>
<text x="272.4" y="235.1">.XXXX+-.0005</text>
<text x="272.4" y="237.2">BEND</text>
<text x="280.4" y="237.2">1.0°</text>
<text x="224.8" y="262">NEXT ASSY</text>
<text x="250.1" y="261.9">USED ON</text>
<text x="236.2" y="267.8">APPLICATION</text>
<text x="272.4" y="267.8">DO NOT SCALE DRAWING</text>
</g>
<g font-size="2">
<text x="267.9" y="247.1">INTERPRET GEOMETRIC</text>
<text x="267.9" y="249.6">TOLERANCING PER: ASME Y14.5-2009</text>
<text x="268.3" y="252.9">MATERIAL</text>
<text x="268.4" y="259.7">FINISH</text>
</g>
</svg>
